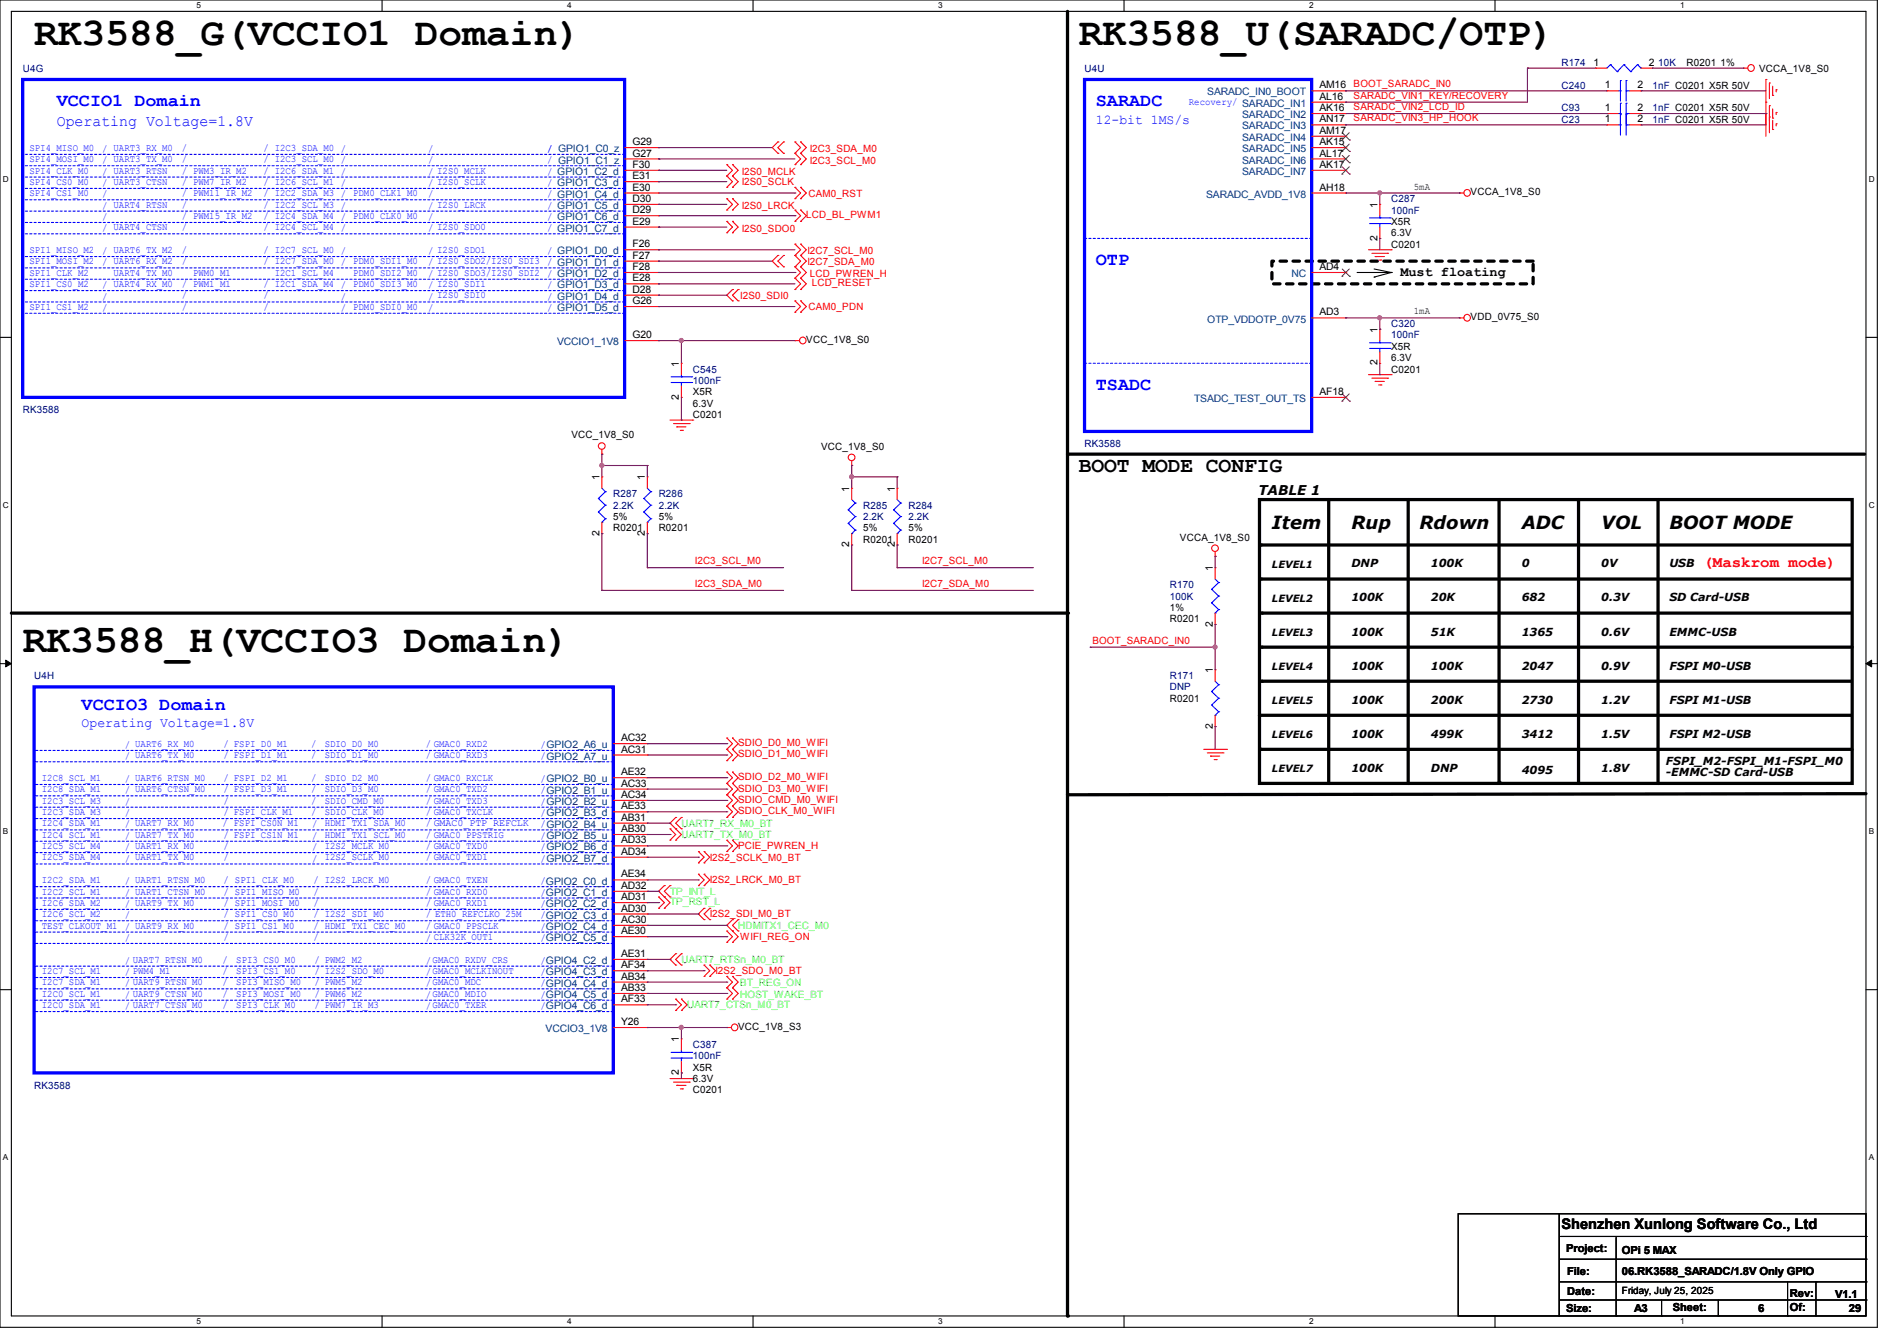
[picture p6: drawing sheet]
<svg xmlns="http://www.w3.org/2000/svg" width="297mm" height="210mm" viewBox="0 0 297 210" stroke-linecap="round" stroke-linejoin="round" font-family="sans-serif">
<g fill="none" stroke="#000" stroke-width=".17">
<path d="M0 0h293.9v207.9h-293.9zM1.8 1.8h290.3v204.3h-290.3zM59.8 0v1.8M117.9 0v1.8M176 0v1.8M234.1 0v1.8M0 52.8h1.8M212.5 42.7h5.3M215.1 43.4h.1M215.1 42.1l2.7 .6M217.8 42.7h.1M217.8 42.7l-2.7 .7"/>
<path d="M292.1 52.8h1.8M0 103.9h1.8M292.1 103.9h1.8M0 155h1.8M292.1 155h1.8M228.3 190.1h15.8v16h-15.8zM244.1 190.1h48v16h-48zM244.1 197.2h48M244.3 193.6h47.8M253 193.8v12.3M292.1 193.6h.1M292.1 197.2h.1"/>
<path d="M59.8 206.1v1.8M117.9 206.1v1.8M176 206.1v1.8M234.1 206.1v1.8M244.1 200.7h48M244.1 203.6h48M253 206.1h.1M260.1 206.1h.1M260.1 203.6v2.5M269 206.1h.1M269 203.6v2.5M279.9 206.1h.1"/>
<path d="M279.9 200.7v5.4M284.3 200.7h.1M284.3 200.7v5.4M292.1 200.7h.1M292.1 203.6h.1"/>
</g>
<path d="M.9 103.4l.9 .5-.9 .5zM292.1 103.9l.9-.5v1z" fill="#000"/>
<path d="M.9 103.4l.9 .5-.9 .5zM292.1 103.9l.9-.5v1z" fill="none" stroke="#000" stroke-width=".16"/>
<g fill="none" stroke="#000" stroke-width=".51">
<path d="M167.1 1.8v204.3M167.1 71.1h124.8M197.2 78.2h92.8v44.5h-92.8zM208 78.2v44.5M220.5 78.2v44.5M234.7 78.2v44.3M247.1 78.2v44.5M259.6 78.2v44.5M1.8 96h165.3M197.4 90.7h92.4M197.4 85.3h92.4M197.5 96h92.3"/>
<path d="M197.2 112h92.6M197.4 117.3h92.6M197.5 106.7h92.3M197.5 101.3h92.5M292.1 124.3l-125 .2"/>
</g>
<g fill="#000">
<circle cx="167.1" cy="71.1" r=".25"/>
<circle cx="167.1" cy="96" r=".25"/>
<circle cx="197.4" cy="90.7" r=".25"/>
<circle cx="197.4" cy="85.3" r=".25"/>
<circle cx="197.5" cy="96" r=".25"/>
<circle cx="197.2" cy="112" r=".25"/>
<circle cx="197.4" cy="117.3" r=".25"/>
<circle cx="197.5" cy="106.7" r=".25"/>
<circle cx="197.5" cy="101.3" r=".25"/>
<circle cx="167.1" cy="124.5" r=".25"/>
<circle cx="208" cy="122.7" r=".25"/>
<circle cx="220.5" cy="122.7" r=".25"/>
<circle cx="234.7" cy="122.5" r=".25"/>
<circle cx="247.1" cy="122.7" r=".25"/>
<circle cx="259.6" cy="122.7" r=".25"/>
<circle cx="167.1" cy="206.1" r=".25"/>
</g>
<path d="M199.1 40.9h40.9v3.5h-40.9z" fill="none" stroke="#000" stroke-width=".51" stroke-dasharray="1 1"/>
<g fill="none" stroke="#f00" stroke-width=".17">
<path d="M205.4 17.8h5.3M205.4 16h5.3M205.4 14.2h5.3M205.4 19.6h5.3M210.7 17.8h.1M210.7 16h.1M210.7 14.2h.1M210.7 19.6h.1M249.8 10.7h.1M249.8 10.7h1.8M251.6 17.8h.1M251.6 19.6h.1"/>
<path d="M251.6 14.2h.1M251.6 17.8h1.8M251.6 14.2h1.8M251.6 19.6h1.8M255.1 17.8h1.8M255.1 14.2h1.8M255.1 19.6h1.8M256.9 17.8h.1M256.9 19.6h.1M256.9 14.2h.1M256.9 10.7h1.8M258.7 10.7h.1"/>
<path d="M272.9 10.7h.1M272.9 10.7h.7M276.5 12.4h.1M276.5 17.8h.1M276.5 16h.1M276.5 12.4v8.9M277 13h.1M277 18.3h.1M277 16.6h.1M277 13v2.5M277 16.6v4.2M277.5 14.9h.1"/>
<path d="M277.5 18.5h.1M277.5 13.5v1.4M277.5 17.1v1.4M277.5 18.8v1.5M278.1 14.1h.1M278.1 19.4h.1M278.1 17.6h.1M278.1 14.1v.3M278.1 17.6v.3M278.1 19.4v.3M97.8 39.1h5.3M97.8 30.2h5.3"/>
<path d="M97.8 33.8h5.3M97.8 32h5.3M97.8 35.6h5.3M97.8 28.4h5.3M97.8 26.7h5.3M97.8 24.9h5.3M97.8 23.1h5.3M103.1 33.8h.1M103.1 32h.1M103.1 35.6h.1M103.1 30.2h.1M103.1 28.4h.1"/>
<path d="M103.1 39.1h.1M103.1 26.7h.1M103.1 24.9h.1M103.1 23.1h.1M113.8 29.3h.1M113.8 27.6h.1M113.8 25.8h.1M113.8 36.4h.1M113.8 34.7h.1M113.8 32.9h.1M113.8 31.1h.1M113.8 27.6l.9 .8-.9 .9"/>
<path d="M113.8 25.8l.9 .9-.9 .9M113.8 34.7l.9 .9-.9 .8M113.8 31.1l.9 .9-.9 .9M114.7 29.3h.1M114.7 27.6h.1M114.7 25.8h.1M114.7 36.4h.1M114.7 34.7h.1M114.7 32.9h.1M114.7 31.1h.1M114.7 27.6l.9 .8-.9 .9M114.7 25.8l.9 .9-.9 .9"/>
<path d="M114.7 34.7l.9 .9-.9 .8M114.7 31.1l.9 .9-.9 .9M121.8 22.2h.1M121.8 24h.1M121.8 22.2l-.9 .9 .9 .9M122.7 24h.1M122.7 22.2h.1M122.7 22.2l-.9 .9 .9 .9M124.5 24h.1M124.5 22.2h.1M124.5 25.8h.1M124.5 38.2h.1"/>
<path d="M124.5 29.3h.1M124.5 31.1h.1M124.5 34.7h.1M124.5 32.9h.1M124.5 38.2l.8 .9-.8 .9M124.5 22.2l.8 .9-.8 .9M124.5 24l.8 .9-.8 .9M124.5 29.3l.8 .9-.8 .9M124.5 32.9l.8 .9-.8 .9M125.3 24h.1M125.3 22.2h.1M125.3 25.8h.1"/>
<path d="M125.3 38.2h.1M125.3 29.3h.1M125.3 31.1h.1M125.3 34.7h.1M125.3 32.9h.1M125.3 32.9l.9 .9-.9 .9M125.3 38.2l.9 .9-.9 .9M125.3 24l.9 .9-.9 .9M125.3 22.2l.9 .9-.9 .9M125.3 29.3l.9 .9-.9 .9M205.4 30.2h5.3M205.4 26.7h5.3"/>
<path d="M205.4 24.9h5.3M205.4 23.1h5.3M205.4 21.3h5.3M210.7 30.2h.1M210.7 23.1h.1M210.7 26.7h.1M210.7 24.9h.1M210.7 21.3h.1M214.2 39.1h3.6M214.8 39.7h2.5M216 32h.1M216 37.3h.1"/>
<path d="M216 32v1.8M216 35.6v1.7M217.3 39.7h.1M217.8 39.1h.1M228.5 30.2h.1M228.5 30.2h.7M277.5 20.3h.1M97.8 53.3h5.3M97.8 46.2h5.3M97.8 44.4h5.3M97.8 40.9h5.3M97.8 42.7h5.3"/>
<path d="M97.8 48h5.3M103.1 46.2h.1M103.1 44.4h.1M103.1 40.9h.1M103.1 42.7h.1M103.1 53.3h.1M103.1 48h.1M106.7 56.9h.1M106.7 56.9v1.8M114.7 45.3h.1M114.7 47.1h.1M114.7 45.3l-.9 .9 .9 .9"/>
<path d="M115.6 47.1h.1M115.6 45.3h.1M115.6 45.3l-.9 .9 .9 .9M121.8 40h.1M121.8 41.8h.1M121.8 40l-.9 .9 .9 .9M122.7 41.8h.1M122.7 40h.1M122.7 40l-.9 .9 .9 .9M124.5 53.3h.1M124.5 41.8h.1M124.5 40h.1"/>
<path d="M124.5 48.9h.1M124.5 47.1h.1M124.5 43.6h.1M124.5 45.3h.1M124.5 53.3h.7M124.5 43.6l.8 .8-.8 .9M124.5 40l.8 .9-.8 .9M124.5 47.1l.8 .9-.8 .9M124.5 41.8l.8 .9-.8 .9M125.3 41.8h.1M125.3 40h.1M125.3 48.9h.1"/>
<path d="M125.3 47.1h.1M125.3 43.6h.1M125.3 45.3h.1M125.3 40l.9 .9-.9 .9M125.3 47.1l.9 .9-.9 .9M125.3 41.8l.9 .9-.9 .9M125.3 43.6l.9 .8-.9 .9M205.4 49.8h5.3M205.4 42.7h5.3M210.7 49.8h.1M210.7 42.7h.1M214.2 58.7h3.6"/>
<path d="M214.8 59.2h2.5M215.3 40.2h.1M215.3 59.7h.1M215.3 40.2h1.4M215.3 59.7h1.4M215.9 40.7h.3M216 51.6h.1M216 56.9h.1M216 51.6v1.7M216 55.1v1.8M216.2 40.7h.1M217.3 59.2h.1"/>
<path d="M217.8 58.7h.1M228.5 49.8h.1M228.5 49.8h.7M94.2 71.1h.1M94.2 74.7h.1M94.2 70.4v.7M94.2 74.7v1.8M101.3 74.7h.1M101.3 74.7v1.8M104.9 65.8h3.6M105.5 66.3h2.4M106 66.8h.1"/>
<path d="M106 66.8h1.4M106.5 67.4h.3M106.7 62.2h.1M106.7 60.5v1.7M106.8 67.4h.1M107.9 66.3h.1M108.5 65.8h.1M133.3 72.9h.1M133.3 76.5h.1M133.3 72.2v.7M133.3 76.5v1.7M140.5 76.5h.1"/>
<path d="M140.5 76.5v1.7M205.4 62.2h5.3M210.7 62.2h.1M215.9 60.3h.3M216.2 60.3h.1M94.2 83.6h.1M94.2 81.8v1.8M101.3 83.6h.1M101.3 81.8v1.8M133.3 85.3h.1M133.3 83.6v1.7M140.5 85.3h.1"/>
<path d="M140.5 83.6v1.7M190.2 87.1h.1M190.2 88.9h.1M190.2 97.8h.1M190.2 86.4v.7M190.2 88.9v1.8M190.2 96v1.8M96 118.2h5.3M96 116.5h5.3M101.3 118.2h.1M101.3 116.5h.1M113.8 117.3h.1"/>
<path d="M113.8 115.6h.1M113.8 119.1h.1M113.8 115.6l.9 .9-.9 .8M113.8 117.3l.9 .9-.9 .9M114.7 117.3h.1M114.7 115.6h.1M114.7 119.1h.1M114.7 115.6l.9 .9-.9 .8M114.7 117.3l.9 .9-.9 .9M188.5 117.3h3.5M189 117.9h2.5M189.5 118.4h.1"/>
<path d="M189.5 118.4h1.5M190.1 119h.3M190.2 104.9h.1M190.2 113.8h.1M190.2 104.9v1.8M190.2 112v1.8M190.4 119h.1M191.5 117.9h.1M192 117.3h.1M96 130.7h5.3M96 128.9h5.3M96 123.6h5.3"/>
<path d="M96 125.3h5.3M96 139.6h5.3M96 132.5h5.3M96 134.2h5.3M96 121.8h5.3M96 127.1h5.3M96 137.8h5.3M101.3 130.7h.1M101.3 128.9h.1M101.3 123.6h.1M101.3 125.3h.1M101.3 139.6h.1"/>
<path d="M101.3 132.5h.1M101.3 134.2h.1M101.3 121.8h.1M101.3 127.1h.1M101.3 137.8h.1M104 138.7h.1M104 138.7l-.9 .9 1.8 1.8-.9 .8M104.9 131.6h.1M104.9 129.8h.1M104.9 138.7h.1M104.9 129.8l.9 .9-.9 .9M104.9 138.7l-.9 .9 .9 .9"/>
<path d="M105.8 131.6h.1M105.8 129.8h.1M105.8 128h.1M105.8 128l-.9 .9 1.8 1.8-.9 .9M106.7 129.8h.1M106.7 128h.1M106.7 128l-.9 .9 .9 .9M109.3 135.1h.1M109.3 133.3h.1M109.3 138.7h.1M109.3 136.9h.1M109.3 133.3l.9 .9-.9 .9"/>
<path d="M109.3 136.9l.9 .9-.9 .9M110.2 135.1h.1M110.2 133.3h.1M110.2 138.7h.1M110.2 136.9h.1M110.2 133.3l.9 .9-.9 .9M110.2 136.9l.9 .9-.9 .9M113.8 122.7h.1M113.8 120.9h.1M113.8 124.5h.1M113.8 126.2h.1M113.8 128h.1"/>
<path d="M113.8 133.3h.1M113.8 131.6h.1M113.8 120.9l.9 .9-.9 .9M113.8 122.7l.9 .9-.9 .9M113.8 124.5l.9 .8-.9 .9M113.8 126.2l.9 .9-.9 .9M113.8 131.6l.9 .9-.9 .8M114.7 122.7h.1M114.7 120.9h.1M114.7 124.5h.1M114.7 126.2h.1M114.7 128h.1"/>
<path d="M114.7 133.3h.1M114.7 131.6h.1M114.7 120.9l.9 .9-.9 .9M114.7 122.7l.9 .9-.9 .9M114.7 124.5l.9 .8-.9 .9M114.7 126.2l.9 .9-.9 .9M114.7 131.6l.9 .9-.9 .8M96 155.6h5.3M96 153.8h5.3M96 144.9h5.3M96 143.1h5.3M96 141.4h5.3"/>
<path d="M96 146.7h5.3M96 150.2h5.3M96 157.4h5.3M96 152h5.3M101.3 155.6h.1M101.3 153.8h.1M101.3 144.9h.1M101.3 143.1h.1M101.3 141.4h.1M101.3 146.7h.1M101.3 150.2h.1M101.3 157.4h.1"/>
<path d="M101.3 152h.1M103.1 142.2h.1M103.1 140.5h.1M103.1 140.5l.9 .9-.9 .8M104 140.5h.1M104 142.2h.1M104.9 140.5h.1M105.8 149.4h.1M105.8 151.1h.1M105.8 158.2h.1M105.8 156.5h.1M105.8 156.5l.9 .9-.9 .8"/>
<path d="M105.8 149.4l-.9 .8 .9 .9M106.7 151.1h.1M106.7 149.4h.1M106.7 158.2h.1M106.7 156.5h.1M106.7 149.4l-.9 .8 .9 .9M106.7 156.5l.9 .9-.9 .8M110.2 142.2h.1M110.2 144h.1M110.2 152.9h.1M110.2 151.1h.1M110.2 142.2l-.9 .9 .9 .9"/>
<path d="M110.2 151.1l.9 .9-.9 .9M111.1 144h.1M111.1 142.2h.1M111.1 152.9h.1M111.1 151.1h.1M111.1 142.2l-.9 .9 .9 .9M111.1 151.1l.9 .9-.9 .9M113.8 147.6h.1M113.8 145.8h.1M113.8 156.5h.1M113.8 154.7h.1M113.8 152.9h.1"/>
<path d="M113.8 145.8l.9 .9-.9 .9M113.8 154.7l.9 .9-.9 .9M113.8 152.9l.9 .9-.9 .9M114.7 147.6h.1M114.7 145.8h.1M114.7 156.5h.1M114.7 154.7h.1M114.7 152.9h.1M114.7 144h.1M114.7 144l-.9 .9 1.8 1.8-.9 .9M114.7 154.7l.9 .9-.9 .9M114.7 152.9l.9 .9-.9 .9"/>
<path d="M115.6 145.8h.1M115.6 144h.1M115.6 144l-.9 .9 .9 .9M96 160.9h5.3M101.3 160.9h.1M104.9 168.9h3.6M105.5 169.5h2.4M106 170h.1M106 170h1.4M106.5 170.5h.3M106.7 162.7h.1M106.7 168h.1"/>
<path d="M106.7 162.7v1.8M106.7 166.2v1.8M106.8 170.5h.1M107.9 169.5h.1M108.5 168.9h.1M113.8 160.9h.1M113.8 160.9h.7"/>
<circle cx="274.1" cy="10.6" r=".52"/>
<circle cx="229.7" cy="30.2" r=".52"/>
<circle cx="125.7" cy="53.3" r=".52"/>
<circle cx="229.7" cy="49.8" r=".52"/>
<circle cx="94.2" cy="69.9" r=".52"/>
<circle cx="133.3" cy="71.6" r=".52"/>
<circle cx="190.2" cy="85.9" r=".52"/>
<circle cx="115" cy="160.9" r=".52"/>
</g>
<path d="M3.6 12.4h94.2v49.8h-94.2zM169.8 12.4h35.6v55.2h-35.6zM5.3 107.6h90.7v60.4h-90.7z" fill="none" stroke="#00f" stroke-width=".51"/>
<g fill="none" stroke="#00f" stroke-width=".17" stroke-dasharray=".3 .3">
<path d="M3.6 24.2h.1M3.6 34.8h.1M3.6 36.6h.1M3.6 27.7h.1M3.6 26h.1M3.6 31.3h.1M3.6 33.1h.1M3.6 29.5h.1M97.8 24.2h-94.2M97.8 34.8h-94.2M97.8 36.6h-94.2M97.8 27.7h-94.2"/>
<path d="M97.8 26h-94.2M97.8 31.3h-94.2M97.8 33.1h-94.2M97.8 29.5h-94.2M169.8 37.3h.1M205.4 37.3h-35.6M3.6 47.3h.1M3.6 40.2h.1M3.6 49.1h.1M3.6 42h.1M3.6 43.7h.1M3.6 45.5h.1"/>
<path d="M97.8 47.3h-94.2M97.8 40.2h-94.2M97.8 49.1h-94.2M97.8 42h-94.2M97.8 43.7h-94.2M97.8 45.5h-94.2M169.8 56.9h.1M205.4 56.9h-35.6M5.3 117.5h.1M5.3 119.3h.1M96 117.5h-90.7M96 119.3h-90.7"/>
<path d="M5.3 135.3h.1M5.3 131.7h.1M5.3 126.4h.1M5.3 122.9h.1M5.3 133.5h.1M5.3 138.9h.1M5.3 124.6h.1M5.3 130h.1M5.5 128.2h.1M96 135.3h-90.7M96 131.7h-90.7M96 126.4h-90.7"/>
<path d="M96 128.2h-90.5M96 122.9h-90.7M96 133.5h-90.7M96 138.9h-90.7M96 124.6h-90.7M96 130h-90.7M5.3 151.3h.1M5.3 156.6h.1M5.3 146h.1M5.3 140.6h.1M5.3 153.1h.1M5.3 142.4h.1"/>
<path d="M5.3 154.9h.1M5.3 144.2h.1M5.3 147.7h.1M5.3 158.4h.1M96 151.3h-90.7M96 156.6h-90.7M96 146h-90.7M96 140.6h-90.7M96 153.1h-90.7M96 142.4h-90.7M96 154.9h-90.7M96 144.2h-90.7"/>
<path d="M96 147.7h-90.7M96 158.4h-90.7"/>
</g>
<g fill="none" stroke="#00f" stroke-width=".17">
<path d="M252.1 10.1h.1M252.1 10.1l-.5 .6M252.1 10.1l1.1 1.1M253.2 11.2h.1M253.4 17.8h.3M253.4 19.6h.3M253.4 14.2h.3M253.7 17.8h.1M253.7 16.2h.1M253.7 19.6h.1M253.7 17.9h.1M253.7 14.2h.1"/>
<path d="M253.7 12.6h.1M253.7 12.6v3.2M253.7 16.2v5M254.3 10.1h.1M254.3 10.1l-1.1 1.1M254.3 10.1l1 1.1M254.6 16.2h.1M254.6 17.8h.1M254.6 17.9h.1M254.6 19.6h.1M254.6 12.6h.1M254.6 14.2h.1"/>
<path d="M254.6 17.8h.5M254.6 12.6v3.2M254.6 16.2v5M254.6 19.6h.5M254.6 14.2h.5M255.3 11.2h.1M256.4 10.1h.1M256.4 10.1l-1.1 1.1M256.4 10.1l.5 .6M256.9 10.7h.1M214.4 35h3.2M214.4 34.1h3.2"/>
<path d="M216 34.1h.1M216 35h.1M216 33.8v.3M216 35v.6M217.6 35h.1M217.6 34.1h.1M105.1 59.9h3.2M105.1 59h3.2M106.7 59h.1M106.7 59.9h.1M106.7 58.7v.3M106.7 59.9v.6"/>
<path d="M108.3 59.9h.1M108.3 59h.1M214.4 54.6h3.2M214.4 53.7h3.2M216 53.7h.1M216 54.6h.1M216 53.3v.4M216 54.6v.5M217.6 54.6h.1M217.6 53.7h.1M93.7 78.1h.1M93.7 78.1l1.1 1"/>
<path d="M94.2 76.5l.6 .5M94.8 77h.1M94.8 79.1h.1M94.8 77l-1.1 1.1M94.8 79.1l-1.1 1.1M100.8 78.1h.1M100.8 78.1l1.1 1M101.3 76.5l.6 .5M101.9 77h.1M101.9 79.1h.1M101.9 77l-1.1 1.1M101.9 79.1l-1.1 1.1"/>
<path d="M132.8 79.8h.1M132.8 79.8l1.1 1.1M133.3 78.2l.6 .6M133.9 78.8h.1M133.9 78.8l-1.1 1M139.9 79.8h.1M139.9 79.8l1.1 1.1M140.5 78.2l.5 .6M141 78.8h.1M141 78.8l-1.1 1M93.7 80.2h.1M93.7 80.2l1.1 1"/>
<path d="M94.2 81.8h.1M94.8 81.2h.1M94.8 81.2l-.6 .6M100.8 80.2h.1M100.8 80.2l1.1 1M101.3 81.8h.1M101.9 81.2h.1M101.9 81.2l-.6 .6M132.8 82h.1M132.8 82l1.1 1M133.3 83.6h.1M133.9 80.9h.1"/>
<path d="M133.9 83h.1M133.9 80.9l-1.1 1.1M133.9 83l-.6 .6M139.9 82h.1M139.9 82l1.1 1M140.5 83.6h.1M141 80.9h.1M141 83h.1M141 80.9l-1.1 1.1M141 83l-.5 .6M189.7 92.3h.1M189.7 94.4h.1"/>
<path d="M189.7 92.3l1.1 1M189.7 94.4l1.1 1.1M190.2 96h.1M190.2 90.7l.6 .5M190.8 91.2h.1M190.8 93.3h.1M190.8 95.5h.1M190.8 91.2l-1.1 1.1M190.8 93.3l-1.1 1.1M190.8 95.5l-.6 .5M189.7 108.3h.1M189.7 110.4h.1"/>
<path d="M189.7 108.3l1.1 1M189.7 110.4l1.1 1.1M190.2 112h.1M190.2 106.7l.6 .5M190.8 107.2h.1M190.8 109.3h.1M190.8 111.5h.1M190.8 107.2l-1.1 1.1M190.8 109.3l-1.1 1.1M190.8 111.5l-.6 .5M105.1 165.7h3.2M105.1 164.8h3.2"/>
<path d="M106.7 164.8h.1M106.7 165.7h.1M106.7 164.5v.3M106.7 165.7v.5M108.3 165.7h.1M108.3 164.8h.1"/>
</g>
<g fill="none" stroke="#804000" stroke-width=".16">
<path d="M210.1 23.7h.1M210.1 27.3h.1M210.1 25.5h.1M210.1 21.9h.1M210.1 22.6l1.2 1.1M210.1 26.1l1.2 1.2M210.1 24.3l1.2 1.2M210.1 20.8l1.2 1.1M211.2 22.6l-1.1 1.1M211.2 26.1l-1.1 1.2M211.2 24.3l-1.1 1.2M211.2 20.8l-1.1 1.1"/>
<path d="M211.3 23.7h.1M211.3 27.3h.1M211.3 25.5h.1M211.3 21.9h.1M210.1 43.3h.1M210.1 42.1l1.2 1.2M211.2 42.1l-1.1 1.2M211.3 43.3h.1M210.1 62.8h.1M210.1 61.7l1.2 1.1M211.2 61.7l-1.1 1.1M211.3 62.8h.1"/>
</g>
<g fill="none" stroke="#800040" stroke-width=".17">
<path d="M103.1 39.1h.1M103.1 28.4h.1M103.1 26.7h.1M103.1 35.6h.1M103.1 32h.1M103.1 23.1h.1M103.1 24.9h.1M103.1 39.1h21.4M103.1 28.4h10.7M103.1 26.7h10.7M103.1 35.6h10.7M103.1 32h10.7"/>
<path d="M103.1 23.1h17.8M103.1 24.9h21.4M103.1 46.2h.1M103.1 44.4h.1M103.1 40.9h.1M103.1 53.3h.1M103.1 46.2h10.7M103.1 44.4h21.4M103.1 40.9h17.8M103.1 53.3h3.6M106.7 65.8h.1M106.7 62.2v3.6"/>
<path d="M190.2 97.8h.1M190.2 97.8v3.5h-19.5M170.7 101.3h.1M101.3 160.9h.1M101.3 160.9h5.4M106.7 160.9h.1M106.7 160.9v1.8"/>
</g>
<circle cx="190.2" cy="101.3" r=".32" fill="#f0f"/>
<circle cx="190.2" cy="101.3" r=".32" fill="none" stroke="#f0f" stroke-width=".17"/>
<path d="M133.3 72.9h.1M133.3 74.7h.1M133.3 72.9v1.8M133.3 74.7h7.2M190.2 87.1h.1M190.2 87.1v1.8M190.2 101.3h.1M190.2 113.8h.1M190.2 101.3v3.6M190.2 113.8v3.5" fill="none" stroke="#800040" stroke-width=".17"/>
<circle cx="133.3" cy="74.7" r=".32" fill="#f0f"/>
<circle cx="133.3" cy="74.7" r=".32" fill="none" stroke="#f0f" stroke-width=".17"/>
<g fill="none" stroke="#800040" stroke-width=".17">
<path d="M106.7 53.3h.1M106.7 53.3v3.6M133.3 74.7h.1M133.3 74.7v1.8M140.5 74.7h.1M140.5 74.7v1.8M133.3 85.3h.1M133.3 92.5h.1M133.3 85.3v7.2M133.3 92.5h28.5M140.5 85.3h.1M140.5 88.9h.1"/>
<path d="M140.5 85.3v3.6M140.5 88.9h21.3"/>
</g>
<circle cx="106.7" cy="53.3" r=".32" fill="#f0f"/>
<circle cx="106.7" cy="53.3" r=".32" fill="none" stroke="#f0f" stroke-width=".17"/>
<path d="M94.2 71.1h.1M94.2 72.9h.1M94.2 71.1v3.6M94.2 72.9h7.1" fill="none" stroke="#800040" stroke-width=".17"/>
<circle cx="94.2" cy="72.9" r=".32" fill="#f0f"/>
<circle cx="94.2" cy="72.9" r=".32" fill="none" stroke="#f0f" stroke-width=".17"/>
<g fill="none" stroke="#800040" stroke-width=".17">
<path d="M103.1 48h.1M103.1 48h21.4M106.7 53.3h.1M106.7 53.3h17.8M101.3 72.9h.1M101.3 72.9v1.8M94.2 83.6h.1M94.2 92.5h.1M94.2 83.6v8.9M94.2 92.5h28.5M101.3 83.6h.1M101.3 88.9h.1"/>
<path d="M101.3 83.6v5.3M101.3 88.9h21.4M106.7 168h.1M106.7 168v.9M106.7 160.9h7.1M113.8 160.9h.1"/>
</g>
<circle cx="106.7" cy="160.9" r=".32" fill="#f0f"/>
<circle cx="106.7" cy="160.9" r=".32" fill="none" stroke="#f0f" stroke-width=".17"/>
<g fill="none" stroke="#800040" stroke-width=".17">
<path d="M210.7 14.2h.1M210.7 16h.1M210.7 19.6h.1M210.7 14.2h40.9M210.7 19.6h40.9M239.1 10.7h.1M239.1 10.7v5.3h-28.4M239.1 10.7h10.7M256.9 14.2h.1M256.9 19.6h.1M256.9 14.2h19.6M256.9 19.6h19.6"/>
<path d="M258.7 10.7h14.2M272.9 10.7h.1M210.7 30.2h.1M210.7 30.2h17.8M216 30.2h.1M216 37.3h.1M216 30.2v1.8M216 37.3v1.8M228.5 30.2h.1M210.7 49.8h.1M210.7 49.8h5.3v1.8M216 58.7h.1"/>
<path d="M216 51.6h.1M216 56.9v1.8"/>
</g>
<circle cx="216" cy="30.2" r=".32" fill="#f0f"/>
<circle cx="216" cy="30.2" r=".32" fill="none" stroke="#f0f" stroke-width=".17"/>
<path d="M216 49.8h12.5M228.5 49.8h.1" fill="none" stroke="#800040" stroke-width=".17"/>
<circle cx="216" cy="49.8" r=".32" fill="#f0f"/>
<circle cx="216" cy="49.8" r=".32" fill="none" stroke="#f0f" stroke-width=".17"/>
<g fill="none" stroke="#800040" stroke-width=".17">
<path d="M210.7 17.8h40.9M251.6 17.8h.1M256.9 17.8h19.6M276.5 17.8h.1M103.1 30.2h21.4M103.1 33.8h21.4M124.5 30.2h.1M124.5 33.8h.1M103.1 42.7h21.4M124.5 42.7h.1M101.3 116.5h12.5M101.3 118.2h12.5"/>
<path d="M113.8 116.5h.1M113.8 118.2h.1M101.3 130.7h3.6M101.3 121.8h12.5M101.3 123.6h12.5M101.3 127.1h12.5M101.3 128.9h3.6M101.3 134.2h8M101.3 137.8h8M101.3 125.3h12.5M101.3 132.5h12.5M101.3 139.6h1.8"/>
<path d="M103.1 139.6h.1M104.9 130.7h.1M104.9 128.9h.1M109.3 134.2h.1M109.3 137.8h.1M113.8 121.8h.1M113.8 123.6h.1M113.8 127.1h.1M113.8 125.3h.1M113.8 132.5h.1M101.3 143.1h8M101.3 152h8.9"/>
<path d="M101.3 153.8h12.5M101.3 144.9h12.5M101.3 155.6h12.5M101.3 157.4h4.5M101.3 146.7h12.5M101.3 150.2h3.6M101.3 141.4h1.8M103.1 141.4h.1M104.9 150.2h.1M105.8 157.4h.1M109.3 143.1h.1M110.2 152h.1"/>
<path d="M113.8 153.8h.1M113.8 144.9h.1M113.8 155.6h.1M113.8 146.7h.1"/>
</g>
<circle cx="190.2" cy="101.3" r=".32" fill="#f0f"/>
<circle cx="190.2" cy="101.3" r=".32" fill="none" stroke="#f0f" stroke-width=".17"/>
<circle cx="133.3" cy="74.7" r=".32" fill="#f0f"/>
<circle cx="133.3" cy="74.7" r=".32" fill="none" stroke="#f0f" stroke-width=".17"/>
<circle cx="106.7" cy="53.3" r=".32" fill="#f0f"/>
<circle cx="106.7" cy="53.3" r=".32" fill="none" stroke="#f0f" stroke-width=".17"/>
<circle cx="94.2" cy="72.9" r=".32" fill="#f0f"/>
<circle cx="94.2" cy="72.9" r=".32" fill="none" stroke="#f0f" stroke-width=".17"/>
<circle cx="106.7" cy="160.9" r=".32" fill="#f0f"/>
<circle cx="106.7" cy="160.9" r=".32" fill="none" stroke="#f0f" stroke-width=".17"/>
<circle cx="216" cy="30.2" r=".32" fill="#f0f"/>
<circle cx="216" cy="30.2" r=".32" fill="none" stroke="#f0f" stroke-width=".17"/>
<circle cx="216" cy="49.8" r=".32" fill="#f0f"/>
<circle cx="216" cy="49.8" r=".32" fill="none" stroke="#f0f" stroke-width=".17"/>
<g font-size="6.2">
<text x="5.3" y="7">RK3588_G(VCCIO1 Domain)</text>
<text x="168.9" y="7">RK3588_U(SARADC/OTP)</text>
<text x="3.6" y="102.1">RK3588_H(VCCIO3 Domain)</text>
</g>
<text font-size="3.3" x="168.9" y="73.9">BOOT MODE CONFIG</text>
<g font-size="2.8" fill="#00f">
<text x="8.9" y="16.6">VCCIO1 Domain</text>
<text x="171.6" y="16.6">SARADC</text>
<text x="171.6" y="41.5">OTP</text>
<text x="171.6" y="61">TSADC</text>
<text x="12.8" y="111.2">VCCIO3 Domain</text>
</g>
<g font-size="2.8">
<text x="199.1" y="82.8">Item</text>
<text x="211.6" y="82.8">Rup</text>
<text x="222.2" y="82.8">Rdown</text>
<text x="238.3" y="82.8">ADC</text>
<text x="250.7" y="82.8">VOL</text>
<text x="261.4" y="82.8">BOOT MODE</text>
</g>
<text font-size="2.5" fill="#00f" x="8.9" y="19.7">Operating Voltage=1.8V</text>
<text font-size="2.5" fill="#f00" x="266.7" y="88.8">(Maskrom mode)</text>
<text font-size="2.3" x="244.5" y="192.5">Shenzhen Xunlong Software Co., Ltd</text>
<g font-size="2.1" fill="#00f">
<text x="171.6" y="19.4">12-bit 1MS/s</text>
<text x="12.8" y="113.8">Operating Voltage=1.8V</text>
</g>
<g font-size="2.1">
<text x="219.2" y="43.2">Must floating</text>
<text x="197" y="77.5">TABLE 1</text>
</g>
<g font-size="1.7">
<text x="211.6" y="88.9">DNP</text>
<text x="224" y="88.9">100K</text>
<text x="238.3" y="88.9">0</text>
<text x="250.7" y="88.9">0V</text>
<text x="261.4" y="88.9">USB</text>
<text x="211.6" y="94.2">100K</text>
<text x="224" y="94.2">20K</text>
<text x="238.3" y="94.2">682</text>
<text x="250.7" y="94.2">0.3V</text>
<text x="261.4" y="94.2">SD Card-USB</text>
<text x="211.6" y="99.5">100K</text>
<text x="224" y="99.5">51K</text>
<text x="238.3" y="99.5">1365</text>
<text x="250.7" y="99.5">0.6V</text>
<text x="261.4" y="99.5">EMMC-USB</text>
<text x="211.6" y="104.9">100K</text>
<text x="224" y="104.9">100K</text>
<text x="238.3" y="104.9">2047</text>
<text x="250.7" y="104.9">0.9V</text>
<text x="261.4" y="104.9">FSPI M0-USB</text>
<text x="211.6" y="110.2">100K</text>
<text x="224" y="110.2">200K</text>
<text x="238.3" y="110.2">2730</text>
<text x="250.7" y="110.2">1.2V</text>
<text x="261.4" y="110.2">FSPI M1-USB</text>
<text x="211.6" y="115.5">100K</text>
<text x="224" y="115.5">499K</text>
<text x="238.3" y="115.5">3412</text>
<text x="250.7" y="115.5">1.5V</text>
<text x="260.8" y="119.8">FSPI_M2-FSPI_M1-FSPI_M0</text>
<text x="261.4" y="115.5">FSPI M2-USB</text>
<text x="211.6" y="120.9">100K</text>
<text x="224" y="120.9">DNP</text>
<text x="238.3" y="121.2">4095</text>
<text x="250.7" y="120.9">1.8V</text>
<text x="260.8" y="121.5">-EMMC-SD Card-USB</text>
<text x="245.2" y="196.1">Project:</text>
<text x="253.9" y="196.3">OPi 5 MAX</text>
<text x="245.4" y="199.7">File:</text>
<text x="245.4" y="202.9">Date:</text>
<text x="253.9" y="199.7">06.RK3588_SARADC/1.8V Only GPIO</text>
<text x="280.2" y="203.1">Rev:</text>
<text x="287.3" y="203.2">V1.1</text>
<text x="245.2" y="205.5">Size:</text>
<text x="255.9" y="205.5">A3</text>
<text x="261.9" y="205.4">Sheet:</text>
<text x="275.3" y="205.5">6</text>
<text x="280.2" y="205.4">Of:</text>
<text x="289.5" y="205.5">29</text>
</g>
<g font-size="1.6" fill="#000080">
<text x="3.6" y="11.2">U4G</text>
<text x="169.8" y="11.2">U4U</text>
<text x="244.5" y="10.3">R174</text>
<text x="259.6" y="10.3">10K</text>
<text x="244.5" y="17.4">C93</text>
<text x="244.5" y="13.9">C240</text>
<text x="258.7" y="17.4">1nF C0201 X5R 50V</text>
<text x="258.7" y="13.9">1nF C0201 X5R 50V</text>
<text x="244.5" y="19.2">C23</text>
<text x="258.7" y="19.2">1nF C0201 X5R 50V</text>
<text x="217.8" y="31.7">C287</text>
<text x="217.8" y="33.4">100nF</text>
<text x="217.8" y="51.2">C320</text>
<text x="217.8" y="53">100nF</text>
<text x="108.5" y="58.3">C545</text>
<text x="3.6" y="64.7">RK3588</text>
<text x="108.5" y="60.1">100nF</text>
<text x="169.8" y="70.1">RK3588</text>
<text x="96" y="77.9">R287</text>
<text x="103.1" y="77.9">R286</text>
<text x="96" y="79.7">2.2K</text>
<text x="103.1" y="79.7">2.2K</text>
<text x="135.1" y="79.7">R285</text>
<text x="135.1" y="81.4">2.2K</text>
<text x="142.2" y="79.7">R284</text>
<text x="142.2" y="81.4">2.2K</text>
<text x="183.1" y="92.1">R170</text>
<text x="183.1" y="93.9">100K</text>
<text x="5.3" y="106.3">U4H</text>
<text x="183.1" y="106.3">R171</text>
<text x="183.1" y="108.1">DNP</text>
<text x="108.5" y="164.1">C387</text>
<text x="108.5" y="165.9">100nF</text>
<text x="5.3" y="170.5">RK3588</text>
</g>
<g font-size="1.6">
<text x="249.5" y="10.3">1</text>
<text x="258.1" y="10.3">2</text>
<text x="264" y="10.3">R0201</text>
<text x="269.4" y="10.3">1%</text>
<text x="275.4" y="11.2">VCCA_1V8_S0</text>
<text x="206.6" y="17.4">AK16</text>
<text x="206.6" y="15.6">AL16</text>
<text x="206.6" y="13.8">AM16</text>
<text x="251.2" y="17.4">1</text>
<text x="251.2" y="13.8">1</text>
<text x="256.4" y="17.4">2</text>
<text x="256.4" y="13.8">2</text>
<text x="99" y="22.7">G29</text>
<text x="206.6" y="22.7">AK15</text>
<text x="206.6" y="21">AM17</text>
<text x="206.6" y="19.2">AN17</text>
<text x="251.2" y="19.2">1</text>
<text x="256.4" y="19.2">2</text>
<text x="99" y="29.8">E30</text>
<text x="99" y="28.1">E31</text>
<text x="99" y="26.3">F30</text>
<text x="99" y="24.5">G27</text>
<text x="206.6" y="29.8">AH18</text>
<text x="206.6" y="26.3">AK17</text>
<text x="206.6" y="24.5">AL17</text>
<text x="221.4" y="29.7">5mA</text>
<text x="99" y="33.4">D29</text>
<text x="99" y="31.6">D30</text>
<text x="99" y="35.2">E29</text>
<text x="215.6" y="32.6" transform="rotate(-90 215.6 32.6)">1</text>
<text x="217.8" y="35.2">X5R</text>
<text x="230.3" y="30.6">VCCA_1V8_S0</text>
<text x="99" y="38.7">F26</text>
<text x="99" y="40.5">F27</text>
<text x="215.6" y="37.7" transform="rotate(-90 215.6 37.7)">2</text>
<text x="217.8" y="38.8">C0201</text>
<text x="217.8" y="37">6.3V</text>
<text x="99" y="45.8">D28</text>
<text x="99" y="44.1">E28</text>
<text x="99" y="42.3">F28</text>
<text x="99" y="47.6">G26</text>
<text x="206.6" y="42.3">AD4</text>
<text x="99" y="53">G20</text>
<text x="126.2" y="53.7">VCC_1V8_S0</text>
<text x="206.6" y="49.4">AD3</text>
<text x="215.6" y="52.1" transform="rotate(-90 215.6 52.1)">1</text>
<text x="221.4" y="49.2">1mA</text>
<text x="230.3" y="50.2">VDD_0V75_S0</text>
<text x="106.3" y="57.4" transform="rotate(-90 106.3 57.4)">1</text>
<text x="215.6" y="57.2" transform="rotate(-90 215.6 57.2)">2</text>
<text x="217.8" y="58.3">C0201</text>
<text x="217.8" y="54.8">X5R</text>
<text x="217.8" y="56.6">6.3V</text>
<text x="106.3" y="62.6" transform="rotate(-90 106.3 62.6)">2</text>
<text x="108.5" y="65.4">C0201</text>
<text x="108.5" y="61.9">X5R</text>
<text x="108.5" y="63.7">6.3V</text>
<text x="206.6" y="61.8">AF18</text>
<text x="89.5" y="68.7">VCC_1V8_S0</text>
<text x="128.6" y="70.4">VCC_1V8_S0</text>
<text x="93.9" y="75.2" transform="rotate(-90 93.9 75.2)">1</text>
<text x="101" y="75.2" transform="rotate(-90 101 75.2)">1</text>
<text x="133" y="77" transform="rotate(-90 133 77)">1</text>
<text x="140.1" y="77" transform="rotate(-90 140.1 77)">1</text>
<text x="93.9" y="83.9" transform="rotate(-90 93.9 83.9)">2</text>
<text x="96" y="83.2">R0201</text>
<text x="96" y="81.4">5%</text>
<text x="101" y="83.9" transform="rotate(-90 101 83.9)">2</text>
<text x="103.1" y="83.2">R0201</text>
<text x="103.1" y="81.4">5%</text>
<text x="135.1" y="83.2">5%</text>
<text x="142.2" y="83.2">5%</text>
<text x="133" y="85.7" transform="rotate(-90 133 85.7)">2</text>
<text x="135.1" y="85">R0201</text>
<text x="140.1" y="85.7" transform="rotate(-90 140.1 85.7)">2</text>
<text x="142.2" y="85">R0201</text>
<text x="184.7" y="84.7">VCCA_1V8_S0</text>
<text x="189.9" y="89.5" transform="rotate(-90 189.9 89.5)">1</text>
<text x="199.1" y="88.9">LEVEL1</text>
<text x="183.1" y="95.7">1%</text>
<text x="199.1" y="94.2">LEVEL2</text>
<text x="183.1" y="97.5">R0201</text>
<text x="189.9" y="98.1" transform="rotate(-90 189.9 98.1)">2</text>
<text x="199.1" y="99.6">LEVEL3</text>
<text x="189.9" y="105.5" transform="rotate(-90 189.9 105.5)">1</text>
<text x="199.1" y="104.9">LEVEL4</text>
<text x="183.1" y="109.9">R0201</text>
<text x="199.1" y="110.2">LEVEL5</text>
<text x="97.2" y="117.9">AC31</text>
<text x="97.2" y="116.1">AC32</text>
<text x="189.9" y="114.1" transform="rotate(-90 189.9 114.1)">2</text>
<text x="199.1" y="115.6">LEVEL6</text>
<text x="97.2" y="123.2">AC33</text>
<text x="97.2" y="125">AC34</text>
<text x="97.2" y="121.4">AE32</text>
<text x="199.1" y="120.9">LEVEL7</text>
<text x="97.2" y="130.3">AB30</text>
<text x="97.2" y="128.5">AB31</text>
<text x="97.2" y="126.7">AE33</text>
<text x="97.2" y="132.1">AD33</text>
<text x="97.2" y="133.9">AD34</text>
<text x="97.2" y="137.4">AE34</text>
<text x="97.2" y="142.7">AD30</text>
<text x="97.2" y="141">AD31</text>
<text x="97.2" y="139.2">AD32</text>
<text x="97.2" y="144.5">AC30</text>
<text x="97.2" y="146.3">AE30</text>
<text x="97.2" y="149.9">AE31</text>
<text x="97.2" y="155.2">AB33</text>
<text x="97.2" y="153.4">AB34</text>
<text x="97.2" y="151.6">AF34</text>
<text x="97.2" y="160.5">Y26</text>
<text x="97.2" y="157">AF33</text>
<text x="115.6" y="161.3">VCC_1V8_S3</text>
<text x="106.3" y="163.2" transform="rotate(-90 106.3 163.2)">1</text>
<text x="108.5" y="167.7">X5R</text>
<text x="106.3" y="168.4" transform="rotate(-90 106.3 168.4)">2</text>
<text x="108.5" y="171.2">C0201</text>
<text x="108.5" y="169.5">6.3V</text>
<text x="253.9" y="202.7">Friday, July 25, 2025</text>
</g>
<g font-size="1.6" fill="#00f">
<text x="186.1" y="16.5">Recovery/ SARADC_IN1</text>
<text x="4.6" y="23.6">SPI4_MISO_M0</text>
<text x="16" y="23.8">/ UART3_RX_M0</text>
<text x="28.4" y="23.6">/</text>
<text x="41.2" y="23.6">/ I2C3_SDA_M0 /</text>
<text x="67" y="23.8">/</text>
<text x="85.7" y="23.8">/ GPIO1_C0_z</text>
<text x="85.7" y="23.8">/</text>
<text x="4.6" y="25.4">SPI4_MOSI_M0</text>
<text x="4.6" y="27.2">SPI4_CLK_M0</text>
<text x="4.6" y="29">SPI4_CS0_M0</text>
<text x="16" y="27.3">/ UART3_RTSN</text>
<text x="16" y="25.6">/ UART3_TX_M0</text>
<text x="16" y="29.1">/ UART3_CTSN</text>
<text x="28.4" y="25.4">/</text>
<text x="28.4" y="29">/ PWM7_IR_M2</text>
<text x="28.4" y="27.2">/ PWM3_IR_M2</text>
<text x="41.2" y="29">/ I2C6_SCL_M1 /</text>
<text x="41.2" y="27.2">/ I2C6_SDA_M1 /</text>
<text x="41.2" y="25.4">/ I2C3_SCL_M0 /</text>
<text x="67" y="27.3">/ I2S0_MCLK</text>
<text x="67" y="29.1">/ I2S0_SCLK</text>
<text x="67" y="25.6">/</text>
<text x="85.7" y="25.6">/ GPIO1_C1_z</text>
<text x="85.7" y="27.3">/ GPIO1_C2_d</text>
<text x="85.7" y="29.1">/ GPIO1_C3_d</text>
<text x="4.6" y="30.7">SPI4_CS1_M0</text>
<text x="16" y="32.7">/ UART4_RTSN</text>
<text x="16" y="30.9">/</text>
<text x="16" y="34.5">/</text>
<text x="28.4" y="32.5">/</text>
<text x="28.4" y="34.3">/ PWM15_IR_M2</text>
<text x="28.4" y="30.7">/ PWM11_IR_M2</text>
<text x="41.2" y="34.3">/ I2C4_SDA_M4 /</text>
<text x="41.2" y="32.5">/ I2C2_SCL_M3 /</text>
<text x="41.2" y="30.7">/ I2C2_SDA_M3 /</text>
<text x="55.3" y="30.7">PDM0_CLK1_M0</text>
<text x="55.3" y="34.3">PDM0_CLK0_M0</text>
<text x="67" y="34.5">/</text>
<text x="67" y="32.7">/ I2S0_LRCK</text>
<text x="67" y="30.9">/</text>
<text x="85.7" y="32.7">/ GPIO1_C5_d</text>
<text x="85.7" y="34.5">/ GPIO1_C6_d</text>
<text x="85.7" y="30.9">/ GPIO1_C4_d</text>
<text x="4.6" y="39.6">SPI1_MISO_M2</text>
<text x="4.6" y="41.4">SPI1_MOSI_M2</text>
<text x="16" y="36.2">/ UART4_CTSN</text>
<text x="16" y="41.6">/ UART6_RX_M2</text>
<text x="16" y="39.8">/ UART6_TX_M2</text>
<text x="28.4" y="36.1">/</text>
<text x="28.4" y="41.4">/</text>
<text x="28.4" y="39.6">/</text>
<text x="41.2" y="36.1">/ I2C4_SCL_M4 /</text>
<text x="41.2" y="41.4">/ I2C7_SDA_M0 /</text>
<text x="41.2" y="39.6">/ I2C7_SCL_M0 /</text>
<text x="55.3" y="41.4">PDM0_SDI1_M0</text>
<text x="67" y="36.2">/ I2S0_SDO0</text>
<text x="67" y="41.6">/ I2S0_SDO2/I2S0_SDI3</text>
<text x="67" y="39.8">/ I2S0_SDO1</text>
<text x="85.7" y="36.2">/ GPIO1_C7_d</text>
<text x="85.7" y="39.8">/ GPIO1_D0_d</text>
<text x="85.7" y="41.6">/ GPIO1_D1_d</text>
<text x="4.6" y="45">SPI1_CS0_M2</text>
<text x="4.6" y="43.2">SPI1_CLK_M2</text>
<text x="16" y="45.1">/ UART4_RX_M0</text>
<text x="16" y="46.9">/</text>
<text x="17.8" y="43.2">UART4_TX_M0</text>
<text x="28.4" y="45">/ PWM1_M1</text>
<text x="28.4" y="46.7">/</text>
<text x="30.2" y="43.2">PWM0_M1</text>
<text x="41.2" y="46.7">/</text>
<text x="41.2" y="45">/ I2C1_SDA_M4 /</text>
<text x="43" y="43.2">I2C1_SCL_M4</text>
<text x="53.3" y="46.9">/</text>
<text x="55.3" y="43.2">PDM0_SDI2_M0</text>
<text x="55.3" y="45">PDM0_SDI3_M0</text>
<text x="67" y="46.9">/ I2S0_SDI0</text>
<text x="67" y="45.1">/ I2S0_SDI1</text>
<text x="67" y="43.3">/ I2S0_SDO3/I2S0_SDI2</text>
<text x="85.7" y="45.1">/ GPIO1_D3_d</text>
<text x="85.7" y="46.9">/ GPIO1_D4_d</text>
<text x="85.7" y="43.3">/ GPIO1_D2_d</text>
<text x="4.6" y="48.5">SPI1_CS1_M2</text>
<text x="16" y="48.7">/</text>
<text x="28.4" y="48.5">/</text>
<text x="41.2" y="48.5">/</text>
<text x="53.3" y="48.7">/</text>
<text x="55.3" y="48.5">PDM0_SDI0_M0</text>
<text x="67" y="48.7">/</text>
<text x="85.7" y="48.7">/ GPIO1_D5_d</text>
<text x="19.6" y="118.9">/ UART6_TX_M0</text>
<text x="19.6" y="117.1">/ UART6_RX_M0</text>
<text x="35" y="118.7">/ FSPI_D1_M1</text>
<text x="35" y="117">/ FSPI_D0_M1</text>
<text x="48.7" y="118.7">/</text>
<text x="48.7" y="117">/</text>
<text x="50.8" y="117">SDIO_D0_M0</text>
<text x="50.8" y="118.7">SDIO_D1_M0</text>
<text x="66.7" y="117">/ GMAC0_RXD2</text>
<text x="66.7" y="118.7">/ GMAC0_RXD3</text>
<text x="84.6" y="118.9">/GPIO2_A7_u</text>
<text x="84.6" y="117.1">/GPIO2_A6_u</text>
<text x="6.6" y="122.3">I2C8_SCL_M1</text>
<text x="6.6" y="125.9">I2C3_SCL_M3</text>
<text x="6.6" y="124.1">I2C8_SDA_M1</text>
<text x="19.6" y="124.2">/ UART6_CTSN_M0</text>
<text x="19.6" y="122.5">/ UART6_RTSN_M0</text>
<text x="35" y="125.9">/</text>
<text x="35" y="122.3">/ FSPI_D2_M1</text>
<text x="35" y="124.1">/ FSPI_D3_M1</text>
<text x="48.7" y="122.3">/</text>
<text x="48.7" y="125.9">/</text>
<text x="48.7" y="124.1">/</text>
<text x="50.8" y="125.9">SDIO_CMD_M0</text>
<text x="50.8" y="122.3">SDIO_D2_M0</text>
<text x="50.8" y="124.1">SDIO_D3_M0</text>
<text x="66.7" y="122.3">/ GMAC0_RXCLK</text>
<text x="66.7" y="125.9">/ GMAC0_TXD3</text>
<text x="66.7" y="124.1">/ GMAC0_TXD2</text>
<text x="84.6" y="122.5">/GPIO2_B0_u</text>
<text x="84.6" y="124.2">/GPIO2_B1_u</text>
<text x="6.6" y="127.6">I2C3_SDA_M3</text>
<text x="6.6" y="131.2">I2C4_SCL_M1</text>
<text x="6.6" y="129.4">I2C4_SDA_M1</text>
<text x="19.6" y="129.6">/ UART7_RX_M0</text>
<text x="19.6" y="131.4">/ UART7_TX_M0</text>
<text x="19.6" y="126">/</text>
<text x="19.6" y="127.8">/</text>
<text x="34.8" y="129.4">/ FSPI_CS0N_M1</text>
<text x="35" y="131.2">/ FSPI_CS1N_M1</text>
<text x="35" y="127.6">/ FSPI_CLK_M1</text>
<text x="48.7" y="127.6">/</text>
<text x="48.9" y="129.6">/</text>
<text x="48.9" y="131.4">/</text>
<text x="50.8" y="129.4">HDMI_TX1_SDA_M0</text>
<text x="50.8" y="127.6">SDIO_CLK_M0</text>
<text x="50.8" y="131.2">HDMI_TX1_SCL_M0</text>
<text x="66.7" y="127.6">/ GMAC0_TXCLK</text>
<text x="66.7" y="129.4">/ GMAC0_PTP_REFCLK</text>
<text x="66.7" y="131.2">/ GMAC0_PPSTRIG</text>
<text x="84.6" y="131.4">/GPIO2_B5_u</text>
<text x="84.6" y="129.6">/GPIO2_B4_u</text>
<text x="84.6" y="127.8">/GPIO2_B3_d</text>
<text x="84.6" y="126">/GPIO2_B2_u</text>
<text x="6.6" y="134.7">I2C5_SDA_M4</text>
<text x="6.6" y="133">I2C5_SCL_M4</text>
<text x="19.6" y="134.9">/ UART1_TX_M0</text>
<text x="19.6" y="133.1">/ UART1_RX_M0</text>
<text x="35" y="134.7">/</text>
<text x="35" y="133">/</text>
<text x="48.9" y="134.9">/</text>
<text x="48.9" y="133.1">/</text>
<text x="50.8" y="134.7">I2S2_SCLK_M0</text>
<text x="50.8" y="133">I2S2_MCLK_M0</text>
<text x="66.7" y="134.7">/ GMAC0_TXD1</text>
<text x="66.7" y="133">/ GMAC0_TXD0</text>
<text x="84.6" y="133.1">/GPIO2_B6_d</text>
<text x="84.6" y="134.9">/GPIO2_B7_d</text>
<text x="6.6" y="138.3">I2C2_SDA_M1</text>
<text x="6.6" y="140.1">I2C2_SCL_M1</text>
<text x="6.6" y="143.6">I2C6_SCL_M2</text>
<text x="6.6" y="141.9">I2C6_SDA_M2</text>
<text x="19.6" y="143.8">/</text>
<text x="19.6" y="140.3">/ UART1_CTSN_M0</text>
<text x="19.6" y="142">/ UART9_TX_M0</text>
<text x="19.6" y="138.5">/ UART1_RTSN_M0</text>
<text x="35" y="138.3">/ SPI1_CLK_M0</text>
<text x="35" y="143.6">/ SPI1_CS0_M0</text>
<text x="35" y="141.9">/ SPI1_MOSI_M0</text>
<text x="35" y="140.1">/ SPI1_MISO_M0</text>
<text x="49.1" y="141.9">/</text>
<text x="49.1" y="140.1">/</text>
<text x="49.1" y="138.3">/ I2S2_LRCK_M0</text>
<text x="49.1" y="143.6">/ I2S2_SDI_M0</text>
<text x="66.7" y="141.9">/ GMAC0_RXD1</text>
<text x="66.7" y="140.1">/ GMAC0_RXD0</text>
<text x="66.7" y="138.3">/ GMAC0_TXEN</text>
<text x="66.7" y="143.6">/ ETH0_REFCLKO_25M</text>
<text x="84.6" y="143.8">/GPIO2_C3_d</text>
<text x="84.6" y="142">/GPIO2_C2_d</text>
<text x="84.6" y="140.3">/GPIO2_C1_d</text>
<text x="84.6" y="138.5">/GPIO2_C0_d</text>
<text x="6.6" y="145.4">TEST_CLKOUT_M1</text>
<text x="19.6" y="147.4">/</text>
<text x="19.6" y="145.6">/ UART9_RX_M0</text>
<text x="35" y="147.2">/</text>
<text x="35" y="145.4">/ SPI1_CS1_M0</text>
<text x="49.1" y="145.4">/ HDMI_TX1_CEC_M0</text>
<text x="49.1" y="147.2">/</text>
<text x="66.7" y="147.4">/ CLK32K_OUT1</text>
<text x="66.7" y="145.4">/ GMAC0_PPSCLK</text>
<text x="84.6" y="145.6">/GPIO2_C4_d</text>
<text x="84.6" y="147.4">/GPIO2_C5_d</text>
<text x="6.6" y="154.3">I2C7_SDA_M1</text>
<text x="6.6" y="152.5">I2C7_SCL_M1</text>
<text x="19.6" y="150.9">/ UART7_RTSN_M0</text>
<text x="19.6" y="152.7">/ PWM4_M1</text>
<text x="19.6" y="154.5">/ UART9_RTSN_M0</text>
<text x="34.8" y="154.3">/</text>
<text x="34.8" y="152.5">/</text>
<text x="34.8" y="150.7">/</text>
<text x="37" y="154.3">SPI3_MISO_M0</text>
<text x="37" y="152.5">SPI3_CS1_M0</text>
<text x="37" y="150.7">SPI3_CS0_M0</text>
<text x="49.2" y="152.5">/ I2S2_SDO_M0</text>
<text x="49.2" y="150.7">/ PWM2_M2</text>
<text x="49.2" y="154.3">/ PWM5_M2</text>
<text x="66.7" y="150.9">/GMAC0_RXDV_CRS</text>
<text x="66.7" y="152.7">/GMAC0_MCLKINOUT</text>
<text x="66.7" y="154.5">/GMAC0_MDC</text>
<text x="84.6" y="152.7">/GPIO4_C3_d</text>
<text x="84.6" y="150.9">/GPIO4_C2_d</text>
<text x="84.6" y="154.5">/GPIO4_C4_d</text>
<text x="6.6" y="157.9">I2C0_SDA_M1</text>
<text x="6.6" y="156.1">I2C0_SCL_M1</text>
<text x="19.6" y="158">/ UART7_CTSN_M0</text>
<text x="19.6" y="156.3">/ UART9_CTSN_M0</text>
<text x="34.8" y="157.9">/</text>
<text x="34.8" y="156.1">/</text>
<text x="37" y="157.9">SPI3_CLK_M0</text>
<text x="37" y="156.1">SPI3_MOSI_M0</text>
<text x="49.2" y="156.1">/ PWM6_M2</text>
<text x="49.2" y="157.9">/ PWM7_IR_M3</text>
<text x="66.7" y="156.3">/GMAC0_MDIO</text>
<text x="66.7" y="158">/GMAC0_TXER</text>
<text x="84.6" y="156.3">/GPIO4_C5_d</text>
<text x="84.6" y="158">/GPIO4_C6_d</text>
</g>
<g font-size="1.6" fill="#004080">
<text x="189" y="14.9">SARADC_IN0_BOOT</text>
<text x="194.5" y="23.8">SARADC_IN5</text>
<text x="194.5" y="18.5">SARADC_IN2</text>
<text x="194.5" y="22.1">SARADC_IN4</text>
<text x="194.5" y="20.3">SARADC_IN3</text>
<text x="194.5" y="27.4">SARADC_IN7</text>
<text x="194.5" y="25.6">SARADC_IN6</text>
<text x="188.8" y="30.9">SARADC_AVDD_1V8</text>
<text x="202.2" y="43.4">NC</text>
<text x="189" y="50.5">OTP_VDDOTP_0V75</text>
<text x="87.2" y="54.1">VCCIO1_1V8</text>
<text x="186.9" y="62.9">TSADC_TEST_OUT_TS</text>
<text x="85.4" y="161.6">VCCIO3_1V8</text>
</g>
<g font-size="1.6" fill="#f00">
<text x="211.9" y="13.7">BOOT_SARADC_IN0</text>
<text x="211.9" y="15.5">SARADC_VIN1_KEY/RECOVERY</text>
<text x="211.9" y="17.2">SARADC_VIN2_LCD_ID</text>
<text x="126.8" y="23.8">I2C3_SDA_M0</text>
<text x="211.9" y="19">SARADC_VIN3_HP_HOOK</text>
<text x="116.1" y="29">I2S0_SCLK</text>
<text x="116.1" y="27.4">I2S0_MCLK</text>
<text x="126.8" y="25.6">I2C3_SCL_M0</text>
<text x="116.1" y="32.7">I2S0_LRCK</text>
<text x="126.2" y="34.2">LCD_BL_PWM1</text>
<text x="126.6" y="30.8">CAM0_RST</text>
<text x="116.1" y="36.3">I2S0_SDO0</text>
<text x="126.4" y="41.4">I2C7_SDA_M0</text>
<text x="126.4" y="39.8">I2C7_SCL_M0</text>
<text x="115.9" y="46.8">I2S0_SDI0</text>
<text x="126.8" y="43.4">LCD_PWREN_H</text>
<text x="127.1" y="44.8">LCD_RESET</text>
<text x="126.6" y="48.6">CAM0_PDN</text>
<text x="108.8" y="88.3">I2C3_SCL_M0</text>
<text x="144.4" y="88.3">I2C7_SCL_M0</text>
<text x="108.8" y="91.9">I2C3_SDA_M0</text>
<text x="144.4" y="91.9">I2C7_SDA_M0</text>
<text x="171" y="100.8">BOOT_SARADC_IN0</text>
<text x="115.6" y="116.8">SDIO_D0_M0_WIFI</text>
<text x="115.6" y="118.6">SDIO_D1_M0_WIFI</text>
<text x="115.6" y="122.2">SDIO_D2_M0_WIFI</text>
<text x="115.6" y="124">SDIO_D3_M0_WIFI</text>
<text x="115.6" y="125.7">SDIO_CMD_M0_WIFI</text>
<text x="115.6" y="127.5">SDIO_CLK_M0_WIFI</text>
<text x="111.1" y="134.8">I2S2_SCLK_M0_BT</text>
<text x="115.6" y="133">PCIE_PWREN_H</text>
<text x="111.1" y="143.7">I2S2_SDI_M0_BT</text>
<text x="111.1" y="138.3">I2S2_LRCK_M0_BT</text>
<text x="115.9" y="147.2">WIFI_REG_ON</text>
<text x="112" y="152.6">I2S2_SDO_M0_BT</text>
</g>
<g font-size="1.6" fill="#0f0">
<text x="106.7" y="131.2">UART7_TX_M0_BT</text>
<text x="106.7" y="129.5">UART7_RX_M0_BT</text>
<text x="104.9" y="141.7">TP_RST_L</text>
<text x="115.6" y="145.5">HDMITX1_CEC_M0</text>
<text x="106.7" y="150.8">UART7_RTSn_M0_BT</text>
<text x="115.9" y="154.3">BT_REG_ON</text>
<text x="107.6" y="157.9">UART7_CTSn_M0_BT</text>
<text x="115.9" y="156.3">HOST_WAKE_BT</text>
</g>
<text font-size="1.6" fill="#00ff40" x="104.9" y="140.1">TP_INT_L</text>
<g font-size="1.3">
<text x="30.8" y="1.3">5</text>
<text x="88.8" y="1.3">4</text>
<text x="146.9" y="1.3">3</text>
<text x="205" y="1.3">2</text>
<text x="263.1" y="1.3">1</text>
<text x=".5" y="28.4">D</text>
<text x="292.6" y="28.4">D</text>
<text x=".5" y="79.5">C</text>
<text x="292.6" y="79.5">C</text>
<text x=".5" y="130.6">B</text>
<text x="292.6" y="130.6">B</text>
<text x=".5" y="181.7">A</text>
<text x="292.6" y="181.7">A</text>
<text x="30.8" y="207.4">5</text>
<text x="88.8" y="207.4">4</text>
<text x="146.9" y="207.4">3</text>
<text x="205" y="207.4">2</text>
<text x="263.1" y="207.4">1</text>
</g>
</svg>
